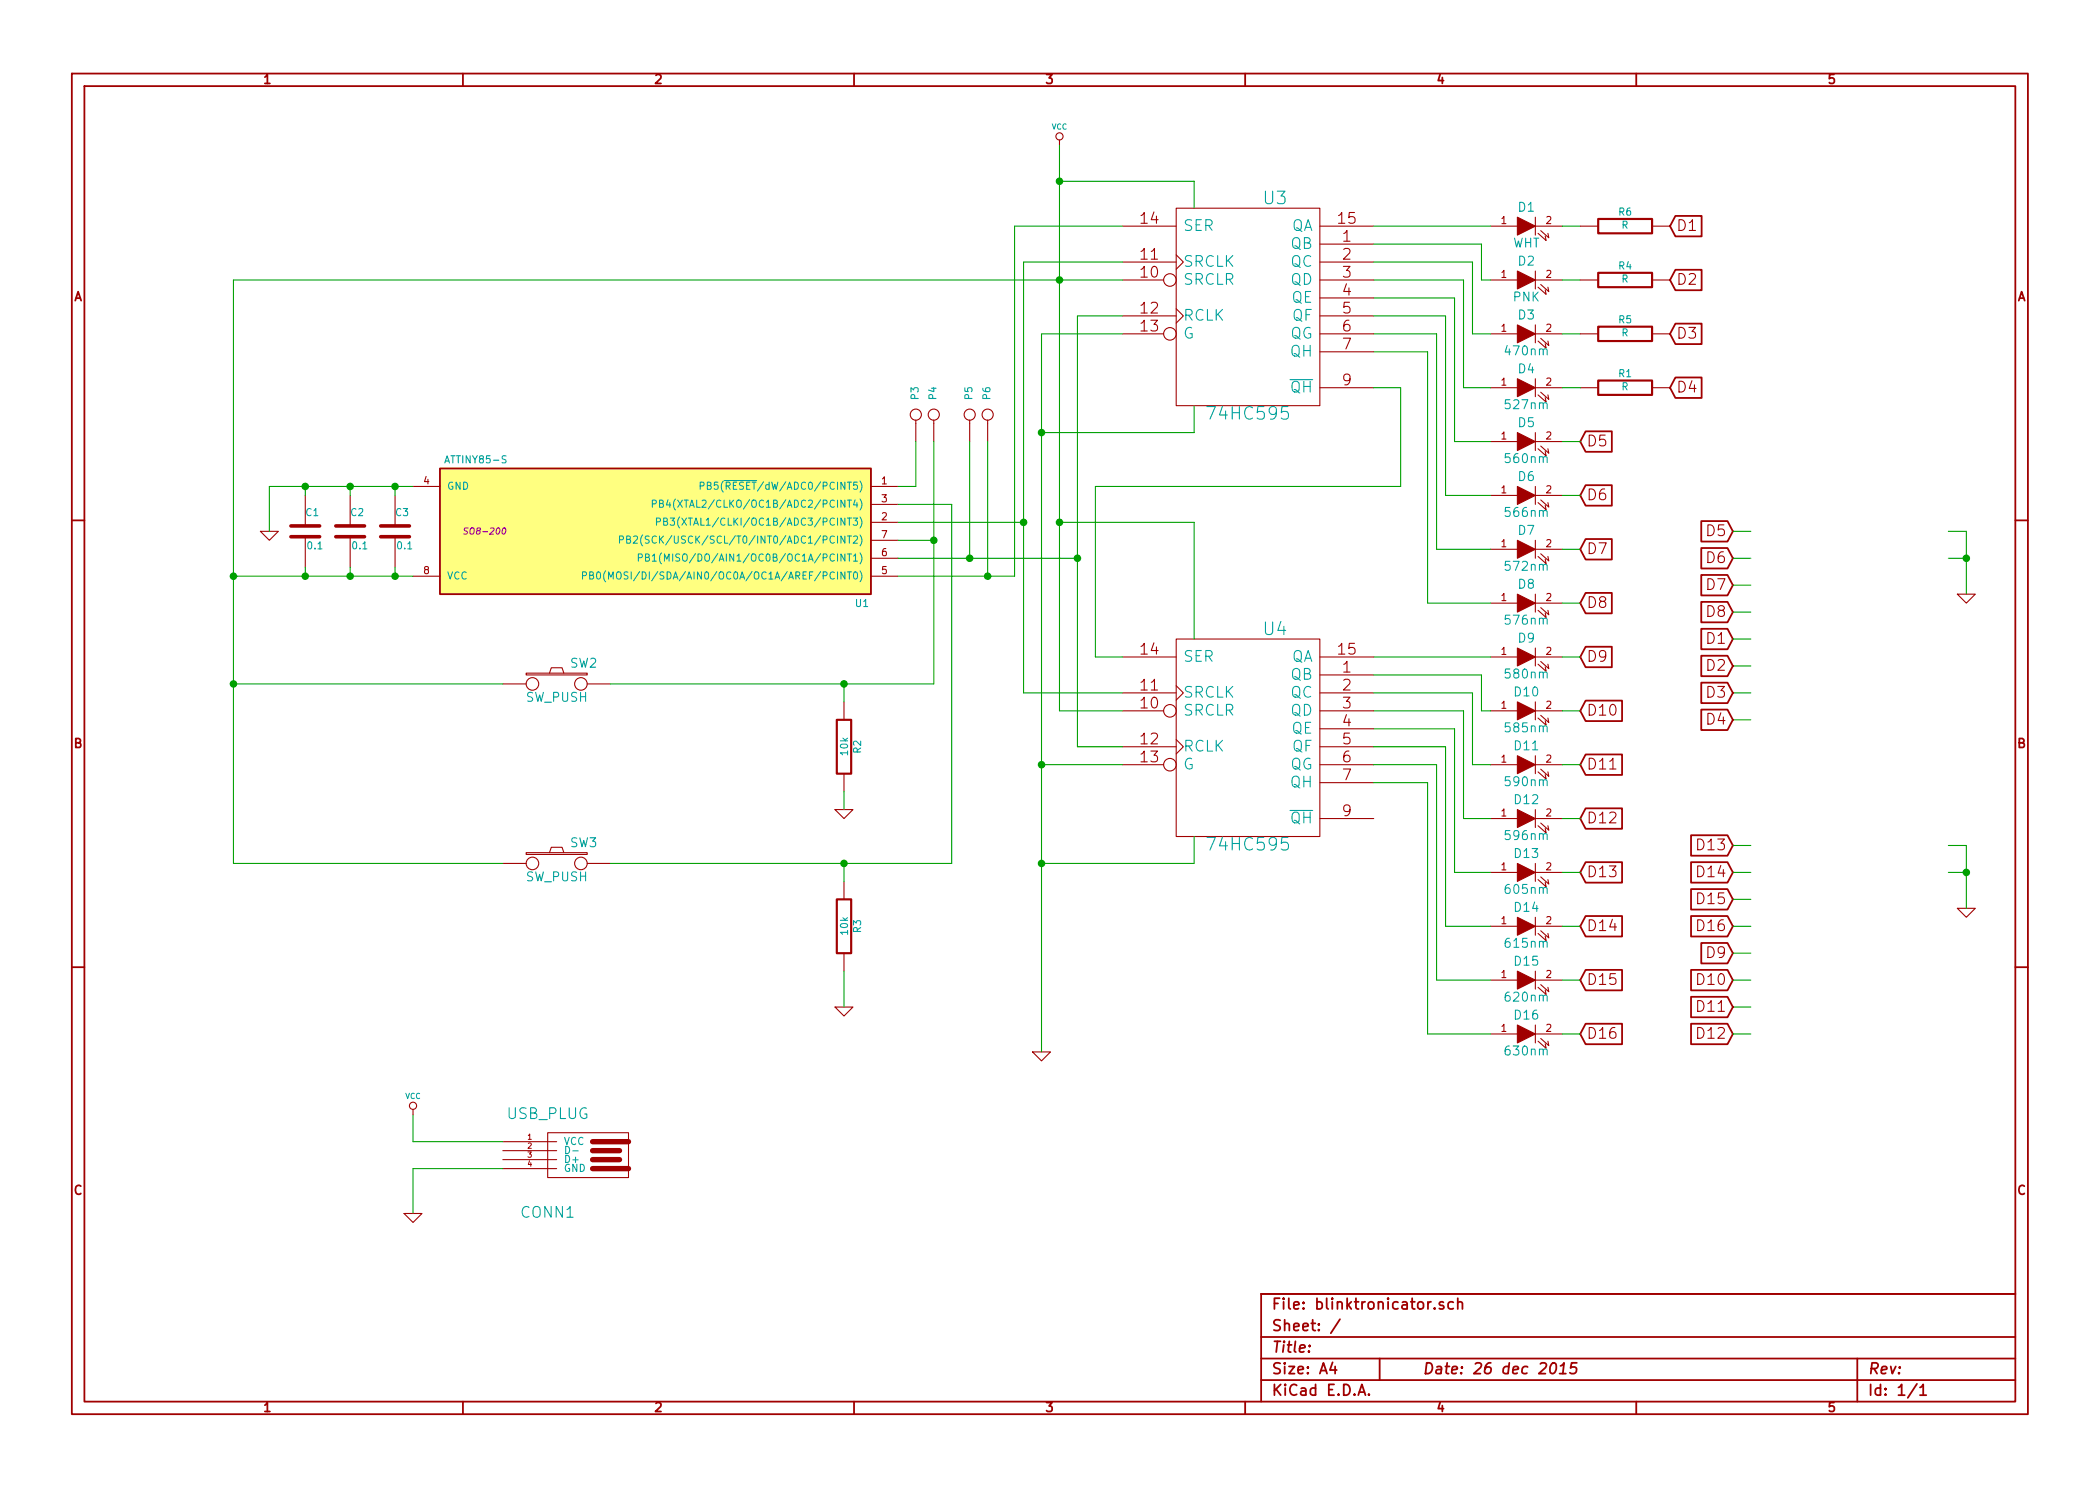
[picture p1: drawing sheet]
<svg xmlns="http://www.w3.org/2000/svg" width="297mm" height="210mm" viewBox="0 0 297 210" stroke-linecap="round" stroke-linejoin="round" font-family="sans-serif">
<g fill="none" stroke="#a00000" stroke-width=".25">
<path d="M10.2 10.4h276.6v189.7h-276.6zM11.9 12.2h273.2v186.1h-273.2zM65.5 10.4v1.8M120.8 10.4v1.8M176.1 10.4v1.8M231.4 10.4v1.8M237 30.6h3.7v2.8h-3.7l-.8-1.4zM237 38.2h3.7v2.9h-3.7l-.8-1.5zM237 45.8h3.7v2.9h-3.7l-.8-1.5zM237 53.4h3.7v2.9h-3.7l-.8-1.4zM10.2 73.6h1.7M62.2 66.3h61v17.8h-61z"/>
<path d="M224.3 61h3.7v2.9h-3.7l-.8-1.4zM224.3 68.7h3.7v2.8h-3.7l-.8-1.4zM224.3 76.3h3.7v2.9h-3.7l-.8-1.5zM240.6 73.7h3.7l.8 1.5-.8 1.4h-3.7zM240.6 77.5h3.7l.8 1.5-.8 1.4h-3.7zM285.1 73.6h1.7M224.3 83.9h3.7v2.9h-3.7l-.8-1.5zM224.3 91.5h3.7v2.9h-3.7l-.8-1.4zM224.3 99.1h5.1v2.9h-5.1l-.8-1.4zM240.6 81.4h3.7l.8 1.4-.8 1.4h-3.7zM240.6 85.2h3.7l.8 1.4-.8 1.5h-3.7zM240.6 89h3.7l.8 1.4-.8 1.5h-3.7z"/>
<path d="M240.6 92.8h3.7l.8 1.4-.8 1.5h-3.7zM240.6 96.6h3.7l.8 1.4-.8 1.5h-3.7zM224.3 106.8h5.1v2.8h-5.1l-.8-1.4zM224.3 114.4h5.1v2.9h-5.1l-.8-1.5zM239.2 118.2h5.1l.8 1.4-.8 1.5h-5.1zM240.6 100.4h3.7l.8 1.4-.8 1.5h-3.7zM10.2 136.8h1.7M224.3 122h5.1v2.9h-5.1l-.8-1.5zM224.3 129.6h5.1v2.9h-5.1l-.8-1.4zM224.3 137.2h5.1v2.9h-5.1l-.8-1.4zM239.2 122h5.1l.8 1.4-.8 1.5h-5.1zM239.2 125.8h5.1l.8 1.4-.8 1.5h-5.1z"/>
<path d="M239.2 129.6h5.1l.8 1.5-.8 1.4h-5.1zM239.2 137.2h5.1l.8 1.5-.8 1.4h-5.1zM240.6 133.4h3.7l.8 1.5-.8 1.4h-3.7zM285.1 136.8h1.7M224.3 144.9h5.1v2.8h-5.1l-.8-1.4zM239.2 141h5.1l.8 1.5-.8 1.4h-5.1zM239.2 144.9h5.1l.8 1.4-.8 1.4h-5.1zM65.5 198.3v1.8M120.8 198.3v1.8M176.1 198.3v1.8M178.4 189.2h106.7M178.4 195.3h106.7"/>
<path d="M178.4 192.2h106.7M185.2 190.4h.1l-.1 .1v-.1v.1M188.5 192.8l-.4 1h1M188.8 193.3v1.1M189.5 186.7l-1.3 1.9M192.1 197.4l.5-1.5 .5 1.5M192.3 197h.7M193.6 197.3h.1l-.1 .1-.1-.1h.1v.1M195.1 192.2v3.1M202.4 184.2l-.3 .1-.1 .2M202.9 185.1h.1l-.1 .1-.1-.1h.1v.1M204.2 184.3l-.4-.1-.2 .2 .1 .2 .5 .2v.1v.2l-.2 .1-.4-.1"/>
<path d="M205.6 184.3a.48 .48 0 0 0-.7 0l-.1 .6a.48 .48 0 0 0 .8 .2M206.2 184.3a.38 .38 0 0 1 .7 .1v.8M206.2 183.7v1.5M219.6 192.9a.34 .34 0 0 1 .5 .2 .87 .87 0 0 1-.6 1.3l-.1-.1a1.13 1.13 0 0 1 .2-1.4zM220.6 194.4h.9M220.7 193.3l.5-.5-.1 1.6M223 192.8h-.7l-.2 .8 .3-.2 .5 .1 .1 .2-.1 .5a.62 .62 0 0 1-.9 0M231.4 198.3v1.8M262.7 192.2v6.1M271.1 195.8l-1.3 2M271.6 196.3l.4-.4v1.5M271.6 197.4h.9"/>
<path d="M285.1 183.1h-106.7v15.2"/>
</g>
<g fill="none" stroke="#a00000" stroke-width=".15">
<path d="M149.9 19.8v.8M158.7 32h7.7M158.7 39.6h5.9M158.7 37.1h7.7M166.4 29.5h20.3v27.9h-20.3zM166.4 36.1l1 1-1 1M186.7 32h7.6M186.7 39.6h7.6M186.7 34.5h7.6M186.7 37.1h7.6M210.8 32h3.8M210.8 39.6h3.8"/>
<path d="M217.2 30.7v2.6M217.2 38.3v2.6M217.2 32h3.8M217.2 39.6h3.8M217.6 33l1.1 1-.1-.6M217.9 32.6l1.2 1-.2-.6M223.5 32h2.6M223.5 39.6h2.6M233.7 32h2.5M233.7 39.6h2.5M129.5 59.4v3.1M132.1 59.4v3.1"/>
<path d="M137.2 59.4v3.1M139.7 59.4v3.1M158.7 47.2h5.9M158.7 44.7h7.7M166.4 43.7l1 1-1 1M186.7 47.2h7.6M186.7 54.9h7.6M186.7 42.2h7.6M186.7 44.7h7.6M186.7 49.8h7.6M210.8 47.2h3.8M210.8 54.9h3.8"/>
<path d="M217.2 46v2.5M217.2 53.6v2.5M217.2 47.2h3.8M217.2 54.9h3.8M217.6 40.6l1.1 1.1-.1-.7M217.6 48.3l1.1 1-.1-.7M217.6 55.9l1.1 1-.1-.6M217.9 40.3l1.2 1-.2-.7M217.9 47.9l1.2 1-.2-.6M217.9 55.5l1.2 1-.2-.6M223.5 47.2h2.6M223.5 54.9h2.6"/>
<path d="M233.7 47.2h2.5M233.7 54.9h2.5M36.8 75.2h2.6l-1.3 1.2zM43.2 70.1v4.3M43.2 75.9v4.4M49.5 70.1v4.3M49.5 75.9v4.4M55.9 70.1v4.3M55.9 75.9v4.4M58.4 68.8h3.8M123.2 68.8h3.8M123.2 73.9h3.8"/>
<path d="M123.2 71.4h3.8M123.2 79h3.8M123.2 76.4h3.8M210.8 62.5h3.8M210.8 77.7h3.8M210.8 70.1h3.8M217.2 61.2v2.5M217.2 68.8v2.6M217.2 76.4v2.6M217.2 62.5h3.8M217.2 77.7h3.8M217.2 70.1h3.8"/>
<path d="M217.6 63.5l1.1 1-.1-.6M217.6 78.7l1.1 1.1-.1-.7M217.6 71.1l1.1 1-.1-.6M217.9 63.1l1.2 1-.2-.6M217.9 78.4l1.2 1-.2-.7M217.9 70.7l1.2 1-.2-.6M58.4 81.5h3.8M71.1 96.8h3.3M74.4 95.2h8.7v.3h-8.7zM77.7 95.2l.3-.7h1.5l.3 .7M83.1 96.8h3.3M119.4 99.3v2.5"/>
<path d="M123.2 81.5h3.8M158.7 93h7.7M158.7 98h7.7M166.4 90.4h20.3v28h-20.3zM166.4 97l1 1-1 1.1M186.7 93h7.6M186.7 95.5h7.6M186.7 98h7.6M210.8 85.3h3.8M210.8 93h3.8M217.2 84.1v2.5M217.2 91.7v2.5"/>
<path d="M217.2 99.3v2.5M217.2 85.3h3.8M217.2 93h3.8M217.6 86.4l1.1 1-.1-.7M217.6 94l1.1 1-.1-.6M217.9 86l1.2 1-.2-.6M217.9 93.6l1.2 1-.2-.6M276.9 84.1h2.5l-1.3 1.2zM118.1 114.5h2.5l-1.2 1.3zM119.4 109.5v2.5M158.7 100.6h5.9M158.7 108.2h5.9"/>
<path d="M158.7 105.7h7.7M166.4 104.6l1 1.1-1 1M186.7 100.6h7.6M186.7 108.2h7.6M186.7 115.8h7.6M186.7 103.1h7.6M186.7 105.7h7.6M186.7 110.7h7.6M210.8 100.6h3.8M210.8 108.2h3.8M210.8 115.8h3.8M217.2 106.9v2.6"/>
<path d="M217.2 114.5v2.6M217.2 100.6h3.8M217.2 108.2h3.8M217.2 115.8h3.8M217.6 101.6l1.1 1-.1-.6M217.6 109.2l1.1 1-.1-.6M217.6 116.8l1.1 1.1-.1-.7M217.9 101.2l1.2 1-.2-.6M217.9 108.8l1.2 1-.2-.6M217.9 116.5l1.2 1-.2-.7M71.1 122.2h3.3M74.4 120.6h8.7v.3h-8.7z"/>
<path d="M77.7 120.6l.3-.7h1.5l.3 .7M83.1 122.2h3.3M119.4 124.7v2.5M119.4 134.9v2.5M210.8 123.4h3.8M210.8 131.1h3.8M210.8 138.7h3.8M217.2 122.2v2.5M217.2 129.8v2.5M217.2 137.4v2.5M217.2 123.4h3.8M217.2 131.1h3.8"/>
<path d="M217.2 138.7h3.8M217.6 124.5l1.1 1-.1-.7M217.6 132.1l1.1 1-.1-.6M217.6 139.7l1.1 1-.1-.6M217.9 124.1l1.2 1-.2-.6M217.9 131.7l1.2 1-.2-.6M217.9 139.3l1.2 1-.2-.6M276.9 128.5h2.5l-1.3 1.3zM58.4 157v.7M118.1 142.5h2.5l-1.2 1.3zM146 148.8h2.6l-1.3 1.3zM210.8 146.3h3.8"/>
<path d="M217.2 145v2.6M217.2 146.3h3.8M217.6 147.3l1.1 1-.1-.6M217.9 146.9l1.2 1-.2-.6M57.1 171.7h2.6l-1.3 1.3zM71.1 161.5h7.6M71.1 162.8h7.6M71.1 164.1h7.6M71.1 165.3h7.6M77.5 160.3h11.4v6.3h-11.4z"/>
<circle cx="149.9" cy="19.3" r=".51"/>
<circle cx="165.5" cy="39.6" r=".89"/>
<circle cx="129.5" cy="58.7" r=".79"/>
<circle cx="132.1" cy="58.7" r=".79"/>
<circle cx="137.2" cy="58.7" r=".79"/>
<circle cx="139.7" cy="58.7" r=".79"/>
<circle cx="165.5" cy="47.2" r=".89"/>
<circle cx="75.3" cy="96.8" r=".89"/>
<circle cx="82.2" cy="96.8" r=".89"/>
<circle cx="165.5" cy="108.2" r=".89"/>
<circle cx="165.5" cy="100.6" r=".89"/>
<circle cx="75.3" cy="122.2" r=".89"/>
<circle cx="82.2" cy="122.2" r=".89"/>
<circle cx="58.4" cy="156.5" r=".51"/>
</g>
<g fill="#a00000" stroke="#a00000" stroke-width=".15">
<path d="M214.6 30.7l2.6 1.3-2.6 1.3z"/>
<path d="M214.6 38.3l2.6 1.3-2.6 1.3z"/>
<path d="M214.6 46l2.6 1.2-2.6 1.3z"/>
<path d="M214.6 53.6l2.6 1.3-2.6 1.2z"/>
<path d="M214.6 61.2l2.6 1.3-2.6 1.2z"/>
<path d="M214.6 84.1l2.6 1.2-2.6 1.3z"/>
<path d="M214.6 91.7l2.6 1.3-2.6 1.2z"/>
<path d="M214.6 99.3l2.6 1.3-2.6 1.2z"/>
<path d="M214.6 106.9l2.6 1.3-2.6 1.3z"/>
<path d="M214.6 114.5l2.6 1.3-2.6 1.3z"/>
<path d="M214.6 122.2l2.6 1.2-2.6 1.3z"/>
<path d="M214.6 76.4l2.6 1.3-2.6 1.3z"/>
<path d="M214.6 68.8l2.6 1.3-2.6 1.3z"/>
<path d="M214.6 129.8l2.6 1.3-2.6 1.2z"/>
<path d="M214.6 137.4l2.6 1.3-2.6 1.2z"/>
<path d="M214.6 145l2.6 1.3-2.6 1.3z"/>
</g>
<path d="M41.1 75.9h4.1M41.1 74.4h4.1M47.5 75.9h4.1M47.5 74.4h4.1M53.8 75.9h4.1M53.8 74.4h4.1" fill="none" stroke="#a00000" stroke-width=".51"/>
<path d="M226.1 31h7.6v2h-7.6zM226.1 38.6h7.6v2h-7.6zM226.1 46.2h7.6v2.1h-7.6zM226.1 53.8h7.6v2.1h-7.6zM118.4 101.8h2v7.7h-2zM118.4 127.2h2v7.7h-2z" fill="none" stroke="#a00000" stroke-width=".3"/>
<path d="M62.2 66.3h61v17.8h-61z" fill="#ffff80" stroke="#ffff80" stroke-width=".25"/>
<g fill="none" stroke="#00a0a0" stroke-width=".15">
<path d="M87.6 76.4l.5-.1 .1-.1-.1-.3-.5-.1v1.1M88.6 76.3h.5v-.4l-.5-.1v1.1h.4l.2-.2v-.2l-.2-.2M89.6 75.9l.4-.1 .1 .1 .1 .2-.6 .8h.6M90.3 78.9h.5l.1-.2-.1-.3h-.5v1M90.9 75.7a1.2 1.2 0 0 0 0 1.5M91.3 78.9l.4-.1 .1-.3-.5-.1v1h.4l.2-.2v-.1l-.3-.2M91.8 75.9l-.4-.1-.1 .2v.3l.5 .2v.3l-.2 .1-.3-.1M92.3 71.3l.5-.1v-.1v-.3h-.5v1M92.3 78.7l.3-.3v1M92.3 79.4h.5M92.8 75.9a.4 .4 0 0 0-.5 0 .4 .4 0 0 0-.1 .5 .37 .37 0 0 0 .2 .4 .37 .37 0 0 0 .4 0M92.9 73.8h.4l.1-.1-.1-.4h-.4v1"/>
<path d="M93.3 71.2h.4l.1-.3-.5-.1v1h.4l.2-.2v-.2l-.3-.2M93.6 78.2a1.2 1.2 0 0 0 0 1.6M93.9 73.8l.4-.1 .1-.3-.5-.1v1h.4l.1-.2v-.1l-.2-.2M94 79.4v-1l.3 .7 .3-.7v1M94.5 70.7l-.2 .7h.6M94.7 71.1v.7M94.8 73.3h.6l-.3 .4 .3 .1v.4l-.2 .1-.4-.1M96.1 73.1a1.2 1.2 0 0 0 0 1.6M99 68.8l.5-.1 .1-.1-.1-.3-.5-.1v1M100.1 68.7h.4v-.4l-.4-.1v1h.3l.2-.1v-.2l-.2-.2M101.5 68.2h-.4l-.1 .5 .1-.1 .4 .1v.4l-.1 .1-.4-.1M102.5 68h4.5"/>
<path d="M82.4 81.5l.5-.1 .1-.1-.1-.3-.5-.1v1M83.4 81.4h.4l.1-.4-.5-.1v1h.4l.2-.1v-.2l-.3-.2M84.5 81l.2-.1a.59 .59 0 0 1-.1 1l-.1-.1-.1-.2zM85.7 80.8a1.2 1.2 0 0 0 0 1.5M86.1 81.9v-1l.3 .8 .3-.8v1M87.3 81l.3-.1 .2 .2a.68 .68 0 0 1-.2 .8h-.3a.78 .78 0 0 1 0-.9zM80 162.2a.51 .51 0 0 1 .6 .5 .51 .51 0 0 1-.6 .5zM81 162.8h.8"/>
</g>
<path d="M66.2 74.7h-.4l-.1 .3a.35 .35 0 0 1 .4 .5l-.2 .1-.3-.1M71.1 74.8l.2-.1a.43 .43 0 0 1 .3 .4 .43 .43 0 0 1-.2 .4l-.2 .1-.2-.2z" fill="none" stroke="#a000a0" stroke-width=".15"/>
<path d="M83.8 165.3h5.1M83.8 164.1h3.8M83.8 162.8h3.8M83.8 161.5h5.1" fill="none" stroke="#a00000" stroke-width=".76"/>
<g fill="none" stroke="#00a000" stroke-width=".15">
<path d="M149.9 25.6h19v3.9M149.9 20.6v80h8.8M158.7 39.6h-125.7v82.6h38.1M158.7 32h-15.2v49.5h-16.5M158.7 37.1h-13.9v60.9h13.9M194.3 37.1h14v10.1h2.5M194.3 39.6h12.7v15.3h3.8M194.3 34.5h15.2v5.1h1.3M194.3 32h16.5M221 39.6h2.5M221 32h2.5M158.7 47.2h-11.4v101.6"/>
<path d="M158.7 44.7h-6.3v61h6.3M168.9 57.4v3.8h-21.6M194.3 54.9h3.8v13.9h-43.2v24.2h3.8M194.3 47.2h8.9v30.5h7.6M194.3 44.7h10.2v25.4h6.3M194.3 42.2h11.4v20.3h5.1M194.3 49.8h7.6v35.5h8.9M221 47.2h2.5M221 54.9h2.5M43.2 68.8v1.3M49.5 68.8v1.3M55.9 68.8v1.3"/>
<path d="M58.4 68.8h-20.3v6.4M127 79h25.4M127 71.4h7.6v50.8h-48.2M127 73.9h17.8M127 76.4h5.1M129.5 62.5v6.3h-2.5M132.1 62.5v34.3h-45.7M137.2 62.5v16.5M139.7 62.5v19M149.9 73.9h19v16.5M221 62.5h2.5M221 70.1h2.5"/>
<path d="M221 77.7h2.5M245.1 79h2.5M245.1 75.2h2.5M275.6 75.2h2.5v8.9M275.6 79h2.5M33 96.8h38.1M33 81.5h25.4M43.2 80.3v1.2M49.5 80.3v1.2M55.9 80.3v1.2M119.4 96.8v2.5M194.3 98h14v10.2h2.5"/>
<path d="M194.3 95.5h15.2v5.1h1.3M194.3 93h16.5M221 93h2.5M221 85.3h2.5M245.1 98h2.5M245.1 82.8h2.5M245.1 86.6h2.5M245.1 90.4h2.5M245.1 94.2h2.5M119.4 112v2.5M147.3 108.2h11.4M168.9 118.4v3.8h-21.6"/>
<path d="M194.3 103.1h11.4v20.3h5.1M194.3 108.2h8.9v30.5h7.6M194.3 100.6h12.7v15.2h3.8M194.3 105.7h10.2v25.4h6.3M194.3 110.7h7.6v35.6h8.9M221 108.2h2.5M221 100.6h2.5M221 115.8h2.5M245.1 119.6h2.5M245.1 101.8h2.5M275.6 119.6h2.5v8.9M119.4 122.2v2.5"/>
<path d="M119.4 137.4v5.1M221 123.4h2.5M221 131.1h2.5M221 138.7h2.5M245.1 123.4h2.5M245.1 131.1h2.5M245.1 138.7h2.5M245.1 127.2h2.5M245.1 134.9h2.5M275.6 123.4h2.5M58.4 157.7v3.8h12.7M221 146.3h2.5"/>
<path d="M245.1 142.5h2.5M245.1 146.3h2.5M71.1 165.3h-12.7v6.4"/>
</g>
<g fill="#00a000" stroke="#00a000" stroke-width=".25">
<circle cx="278.1" cy="123.4" r=".41"/>
<circle cx="278.1" cy="79" r=".41"/>
<circle cx="147.3" cy="122.2" r=".41"/>
<circle cx="147.3" cy="61.2" r=".41"/>
<circle cx="149.9" cy="73.9" r=".41"/>
<circle cx="149.9" cy="25.6" r=".41"/>
<circle cx="147.3" cy="108.2" r=".41"/>
<circle cx="119.4" cy="122.2" r=".41"/>
<circle cx="119.4" cy="96.8" r=".41"/>
<circle cx="33" cy="96.8" r=".41"/>
<circle cx="33" cy="81.5" r=".41"/>
<circle cx="43.2" cy="68.8" r=".41"/>
<circle cx="43.2" cy="81.5" r=".41"/>
<circle cx="55.9" cy="81.5" r=".41"/>
<circle cx="55.9" cy="68.8" r=".41"/>
<circle cx="49.5" cy="81.5" r=".41"/>
<circle cx="49.5" cy="68.8" r=".41"/>
<circle cx="149.9" cy="39.6" r=".41"/>
<circle cx="144.8" cy="73.9" r=".41"/>
<circle cx="152.4" cy="79" r=".41"/>
<circle cx="132.1" cy="76.4" r=".41"/>
<circle cx="137.2" cy="79" r=".41"/>
<circle cx="139.7" cy="81.5" r=".41"/>
</g>
<g font-size="2.5" fill="#00a0a0">
<text x="178.8" y="29">U3</text>
<text x="171.3" y="59.5">74HC595</text>
<text x="178.8" y="90">U4</text>
<text x="171.3" y="120.4">74HC595</text>
</g>
<g font-size="2.1" fill="#a00000">
<text x="161.4" y="31.7">14</text>
<text x="189.3" y="31.7">15</text>
<text x="189.9" y="34.3">1</text>
<text x="237.1" y="32.8">D1</text>
<text x="161.4" y="39.4">10</text>
<text x="161.4" y="36.8">11</text>
<text x="189.9" y="36.8">2</text>
<text x="189.9" y="39.4">3</text>
<text x="189.9" y="41.9">4</text>
<text x="237.1" y="40.4">D2</text>
<text x="161.4" y="44.4">12</text>
<text x="161.4" y="47">13</text>
<text x="189.9" y="44.4">5</text>
<text x="189.9" y="47">6</text>
<text x="189.9" y="49.5">7</text>
<text x="237.1" y="48">D3</text>
<text x="189.9" y="54.6">9</text>
<text x="237.1" y="55.6">D4</text>
<text x="224.4" y="63.2">D5</text>
<text x="224.4" y="70.9">D6</text>
<text x="241.5" y="75.9">D5</text>
<text x="224.4" y="78.5">D7</text>
<text x="241.5" y="79.8">D6</text>
<text x="241.5" y="83.6">D7</text>
<text x="224.4" y="86.1">D8</text>
<text x="241.5" y="87.4">D8</text>
<text x="161.4" y="92.7">14</text>
<text x="189.3" y="92.7">15</text>
<text x="189.9" y="95.2">1</text>
<text x="224.4" y="93.7">D9</text>
<text x="241.5" y="91.2">D1</text>
<text x="241.5" y="95">D2</text>
<text x="161.4" y="100.3">10</text>
<text x="161.4" y="97.8">11</text>
<text x="189.9" y="97.8">2</text>
<text x="189.9" y="100.3">3</text>
<text x="224.4" y="101.3">D10</text>
<text x="241.5" y="98.8">D3</text>
<text x="161.4" y="105.4">12</text>
<text x="161.4" y="107.9">13</text>
<text x="189.9" y="102.9">4</text>
<text x="189.9" y="105.4">5</text>
<text x="189.9" y="107.9">6</text>
<text x="241.5" y="102.6">D4</text>
<text x="189.9" y="110.5">7</text>
<text x="224.4" y="109">D11</text>
<text x="189.9" y="115.6">9</text>
<text x="224.4" y="116.6">D12</text>
<text x="224.4" y="124.2">D13</text>
<text x="240.3" y="120.4">D13</text>
<text x="240.3" y="124.2">D14</text>
<text x="224.4" y="131.8">D14</text>
<text x="240.3" y="128">D15</text>
<text x="240.3" y="131.8">D16</text>
<text x="241.5" y="135.6">D9</text>
<text x="224.4" y="139.4">D15</text>
<text x="240.3" y="139.4">D10</text>
<text x="240.3" y="143.3">D11</text>
<text x="224.4" y="147.1">D16</text>
<text x="240.3" y="147.1">D12</text>
<text x="179.9" y="185.4">File: blinktronicator.sch</text>
<text x="179.9" y="191.5">Title:</text>
<text x="179.9" y="188.4">Sheet: /</text>
<text x="179.9" y="197.6">KiCad E.D.A.</text>
<text x="179.9" y="194.5">Size: A4</text>
<text x="201.2" y="194.5">Date: 26 dec 2015</text>
<text x="264.2" y="194.5">Rev:</text>
<text x="264.2" y="197.6">Id: 1/1</text>
</g>
<g font-size="2.1" fill="#00a0a0">
<text x="167.4" y="32.8">SER</text>
<text x="182.5" y="35.3">QB</text>
<text x="182.5" y="32.8">QA</text>
<text x="167.4" y="40.4">SRCLR</text>
<text x="167.4" y="37.8">SRCLK</text>
<text x="182.5" y="37.8">QC</text>
<text x="182.5" y="40.4">QD</text>
<text x="167.4" y="45.5">RCLK</text>
<text x="182.6" y="42.9">QE</text>
<text x="182.7" y="45.5">QF</text>
<text x="167.4" y="48">G</text>
<text x="182.4" y="48">QG</text>
<text x="182.5" y="50.5">QH</text>
<text x="182.5" y="55.6">QH</text>
<text x="167.4" y="93.7">SER</text>
<text x="182.5" y="93.7">QA</text>
<text x="167.4" y="101.3">SRCLR</text>
<text x="167.4" y="98.8">SRCLK</text>
<text x="182.5" y="96.3">QB</text>
<text x="182.5" y="98.8">QC</text>
<text x="182.5" y="101.3">QD</text>
<text x="167.4" y="106.4">RCLK</text>
<text x="182.6" y="103.9">QE</text>
<text x="182.7" y="106.4">QF</text>
<text x="167.4" y="109">G</text>
<text x="182.4" y="109">QG</text>
<text x="182.5" y="111.5">QH</text>
<text x="182.5" y="116.6">QH</text>
<text x="71.7" y="158.4">USB_PLUG</text>
<text x="73.8" y="172.4">CONN1</text>
</g>
<g font-size="1.8" fill="#a00000">
<text x="37.3" y="11.9">1</text>
<text x="92.7" y="11.9">2</text>
<text x="148" y="11.9">3</text>
<text x="203.3" y="11.9">4</text>
<text x="258.6" y="11.9">5</text>
<text x="10.4" y="42.7">A</text>
<text x="285.3" y="42.7">A</text>
<text x="10.4" y="105.9">B</text>
<text x="285.3" y="105.9">B</text>
<text x="10.4" y="169.1">C</text>
<text x="285.3" y="169.1">C</text>
<text x="37.3" y="199.8">1</text>
<text x="92.7" y="199.8">2</text>
<text x="148" y="199.8">3</text>
<text x="203.3" y="199.8">4</text>
<text x="258.6" y="199.8">5</text>
</g>
<g font-size="1.8" fill="#00a0a0">
<text x="213.9" y="35.1">WHT</text>
<text x="214.8" y="30">D1</text>
<text x="214.8" y="37.6">D2</text>
<text x="214" y="42.7">PNK</text>
<text x="214.8" y="45.3">D3</text>
<text x="213.1" y="50.3">470nm</text>
<text x="214.8" y="52.9">D4</text>
<text x="213.1" y="58">527nm</text>
<text x="213.1" y="65.6">560nm</text>
<text x="214.8" y="60.5">D5</text>
<text x="214.8" y="68.1">D6</text>
<text x="213.1" y="73.2">566nm</text>
<text x="214.8" y="75.7">D7</text>
<text x="213.1" y="80.8">572nm</text>
<text x="214.8" y="83.4">D8</text>
<text x="213.1" y="88.4">576nm</text>
<text x="80.6" y="94.5">SW2</text>
<text x="214.8" y="91">D9</text>
<text x="74.4" y="99.4">SW_PUSH</text>
<text x="213.1" y="96.1">580nm</text>
<text x="214.3" y="98.6">D10</text>
<text x="213.1" y="103.7">585nm</text>
<text x="214.3" y="106.2">D11</text>
<text x="213.1" y="111.3">590nm</text>
<text x="214.3" y="113.8">D12</text>
<text x="80.6" y="119.9">SW3</text>
<text x="213.1" y="118.9">596nm</text>
<text x="74.4" y="124.8">SW_PUSH</text>
<text x="214.3" y="121.5">D13</text>
<text x="213.1" y="126.5">605nm</text>
<text x="214.3" y="129.1">D14</text>
<text x="213.1" y="134.2">615nm</text>
<text x="214.3" y="136.7">D15</text>
<text x="213.1" y="141.8">620nm</text>
<text x="213.1" y="149.4">630nm</text>
<text x="214.3" y="144.3">D16</text>
</g>
<g font-size="1.4" fill="#a00000">
<text x="212.3" y="31.7">1</text>
<text x="218.7" y="31.7">2</text>
<text x="212.3" y="39.4">1</text>
<text x="218.7" y="39.4">2</text>
<text x="212.3" y="47">1</text>
<text x="218.7" y="47">2</text>
<text x="212.3" y="54.6">1</text>
<text x="218.7" y="54.6">2</text>
<text x="212.3" y="62.2">1</text>
<text x="218.7" y="62.2">2</text>
<text x="59.9" y="68.6">4</text>
<text x="124.7" y="68.6">1</text>
<text x="124.7" y="71.1">3</text>
<text x="212.3" y="69.8">1</text>
<text x="218.7" y="69.8">2</text>
<text x="124.7" y="73.7">2</text>
<text x="124.7" y="76.2">7</text>
<text x="212.3" y="77.5">1</text>
<text x="218.7" y="77.5">2</text>
<text x="59.9" y="81.3">8</text>
<text x="124.7" y="81.3">5</text>
<text x="124.7" y="78.7">6</text>
<text x="212.3" y="85.1">1</text>
<text x="218.7" y="85.1">2</text>
<text x="212.3" y="92.7">1</text>
<text x="218.7" y="92.7">2</text>
<text x="212.3" y="100.3">1</text>
<text x="218.7" y="100.3">2</text>
<text x="212.3" y="107.9">1</text>
<text x="218.7" y="107.9">2</text>
<text x="212.3" y="115.6">1</text>
<text x="218.7" y="115.6">2</text>
<text x="212.3" y="123.2">1</text>
<text x="218.7" y="123.2">2</text>
<text x="212.3" y="130.8">1</text>
<text x="218.7" y="130.8">2</text>
<text x="212.3" y="138.4">1</text>
<text x="218.7" y="138.4">2</text>
<text x="212.3" y="146">1</text>
<text x="218.7" y="146">2</text>
</g>
<g font-size="1.4" fill="#00a0a0">
<text x="229" y="30.6">R6</text>
<text x="229.3" y="32.4">R</text>
<text x="229" y="38.2">R4</text>
<text x="229.3" y="40">R</text>
<text x="229" y="45.8">R5</text>
<text x="229.3" y="47.6">R</text>
<text x="229" y="53.4">R1</text>
<text x="130" y="56.5" transform="rotate(-90 130 56.5)">P3</text>
<text x="132.5" y="56.5" transform="rotate(-90 132.5 56.5)">P4</text>
<text x="137.6" y="56.5" transform="rotate(-90 137.6 56.5)">P5</text>
<text x="140.1" y="56.5" transform="rotate(-90 140.1 56.5)">P6</text>
<text x="229.3" y="55.3">R</text>
<text x="63.2" y="65.6">ATTINY85-S</text>
<text x="63.2" y="69.3">GND</text>
<text x="95.6" y="71.9">PB4(XTAL2/CLKO/OC1B/ADC2/PCINT4)</text>
<text x="101.5" y="69.3">PB5(RESET/dW/ADC0/PCINT5)</text>
<text x="43.3" y="73.1">C1</text>
<text x="43.6" y="77.8">0.1</text>
<text x="49.6" y="73.1">C2</text>
<text x="49.9" y="77.8">0.1</text>
<text x="56" y="73.1">C3</text>
<text x="56.3" y="77.8">0.1</text>
<text x="92.7" y="77">PB2(SCK/USCK/SCL/T0/INT0/ADC1/PCINT2)</text>
<text x="96.3" y="74.4">PB3(XTAL1/CLKI/OC1B/ADC3/PCINT3)</text>
<text x="63.2" y="82">VCC</text>
<text x="87.7" y="82">PB0(MOSI/DI/SDA/AIN0/OC0A/OC1A/AREF/PCINT0)</text>
<text x="94.7" y="79.5">PB1(MISO/DO/AIN1/OC0B/OC1A/PCINT1)</text>
<text x="121" y="85.9">U1</text>
<text x="120" y="106.8" transform="rotate(-90 120 106.8)">10k</text>
<text x="121.8" y="106.5" transform="rotate(-90 121.8 106.5)">R2</text>
<text x="121.8" y="131.9" transform="rotate(-90 121.8 131.9)">R3</text>
<text x="120" y="132.2" transform="rotate(-90 120 132.2)">10k</text>
<text x="79.8" y="162">VCC</text>
<text x="79.8" y="164.6">D+</text>
<text x="79.8" y="165.9">GND</text>
</g>
<text font-size="1.2" fill="#a000a0" x="66.1" y="75.7">SO8-200</text>
<g font-size="1.1" fill="#00a0a0">
<text x="148.7" y="18.4">VCC</text>
<text x="57.3" y="155.5">VCC</text>
</g>
<g font-size="1.1" fill="#a00000">
<text x="74.7" y="161.3">1</text>
<text x="74.7" y="162.6">2</text>
<text x="74.7" y="163.8">3</text>
<text x="74.7" y="165.1">4</text>
</g>
</svg>
